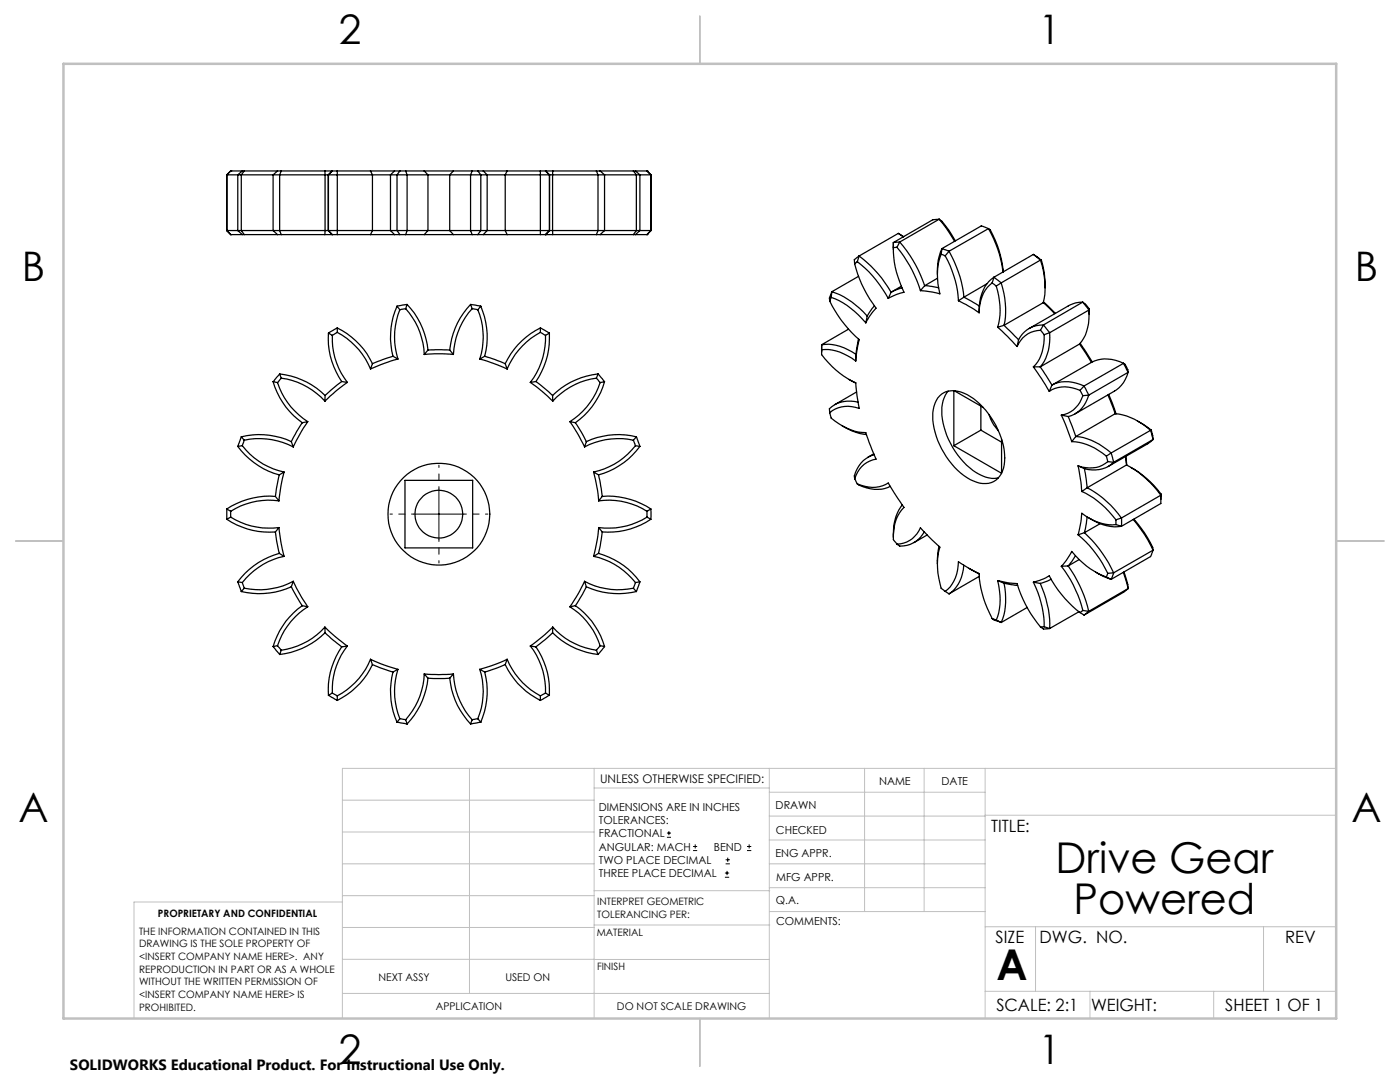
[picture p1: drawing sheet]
<svg xmlns="http://www.w3.org/2000/svg" width="279mm" height="216mm" viewBox="0 0 279 216" stroke-linecap="round" stroke-linejoin="round" font-family="sans-serif">
<g fill="none" stroke="#000" stroke-width=".2">
<path d="M87.6 97.6v10M82.6 102.6h10M133.1 167.1h.8M133.1 166.2h.8M133.5 165.8v.9M138.3 169.7h.8M138.3 168.9h.8M138.7 168.5v.8M144.7 175h.8M144.7 174.2h.8M144.8 172.4h.9M144.8 171.6h.9"/>
<path d="M145.1 173.8v.8M145.2 171.1v.9M149.1 169.7h.8M149.1 168.9h.8M149.5 168.5v.8"/>
</g>
<path d="M87.6 97.6v-4.8M82.6 102.6h-4.8M87.6 107.6v4.7M92.6 102.6h4.8" fill="none" stroke="#000" stroke-width=".2" stroke-dasharray="15.2 1.3 1.3 1.3" stroke-dashoffset="14.8"/>
<g fill="none" stroke="#c0c0c0" stroke-width=".2">
<path d="M68.3 159.7h50.3M93.7 153.3v44.9M118.6 153.3v49.9M118.6 157.2h34.9M153.5 153.3v49.9M153.5 158.1h43.1M172.5 153.3v28.6M184.4 153.3v28.6M196.6 153.3v49.9M266.7 153.3h-198.4v49.9M68.3 178.7h50.3M68.3 172.4h50.3"/>
<path d="M68.3 166h50.3M68.3 180h-41.6v23.2M118.6 177.7h35M153.5 167.6h43.1M153.5 162.8h43.1M153.5 172.4h43.1M153.5 177.1h43.1M196.6 162.7h70.1M68.3 198.2h85.2M68.3 191.4l85.2 .1M68.3 185.1h50.3M118.6 184.6h35"/>
<path d="M153.6 181.9h43M196.6 197.8h70.1M196.6 184.9h70.1M206.7 184.9v12.9M217.5 197.8v5.4M242.2 197.8v5.4M252.2 184.9v12.9"/>
</g>
<path d="M139.7 3.2v9.5M3.1 107.9h9.6M266.7 107.9h9.5M139.7 203.2v9.6" fill="none" stroke="#c0c0c0" stroke-width=".25"/>
<path d="M12.7 12.7h254v190.5h-254z" fill="none" stroke="#c0c0c0" stroke-width=".5"/>
<g fill="none" stroke="#000" stroke-width=".25">
<path d="M45.3 34.9h2.1M45.3 34.9h.1M45.3 34.9v11.1M46 34.1h2.3M46 34.1h.1M46 34.1l-.7 .8M47.4 34.9h.8M47.4 34.9v11.1M48.2 34.9h6.3M48.2 34.9v11.1M48.4 34.1h.4M48.4 34.1l-1 .8"/>
<path d="M48.8 34.1h6.6M48.8 34.1l-.6 .8M54.5 34.9h1.3M54.5 34.9v11.1M55.4 34.1h.7M55.4 34.1l-.9 .8M55.8 34.9h9.1M55.8 34.9v11.1M56.1 34.1h8.7M56.1 34.1l-.3 .8M64.8 34.1h1.5M64.8 34.1l.1 .8"/>
<path d="M64.9 34.9h.6M64.9 34.9v11.1M65.5 34.9v11.1M65.5 34.9h.1M65.5 34.9h8.8M66.3 34.1l-.8 .8M66.3 34.1h.1M66.3 34.1h1M67.3 34.1h6.6M67.3 34.1v12.7M73.9 34.1h4.8M73.9 34.1l.4 .8"/>
<path d="M74.3 34.9h3.6M74.3 34.9v11.1M77.9 34.9h1.3M77.9 34.9v11.1M78.7 34.1h1.1M78.7 34.1l-.8 .8M79.2 34.9h2M79.2 34.9v11.1M79.8 34.1h1.2M79.8 34.1l-.6 .8M81 34.1h3.7M81 34.1l.2 .8"/>
<path d="M81.2 34.9h4.2M81.2 34.9v11.1M84.7 34.1h5.8M84.7 34.1l.7 .8M85.4 34.9h4.3M85.4 34.9v11.1M89.7 34.9h4.2M89.7 34.9v11.1M90.5 34.1h3.7M90.5 34.1l-.8 .8M93.9 34.9h2.1M93.9 34.9v11.1"/>
<path d="M94.2 34.1h1.2M94.2 34.1l-.3 .8M95.4 34.1h1M95.4 34.1l.6 .8M96 34.9h1.2M96 34.9v11.1M96.4 34.1h4.8M96.4 34.1l.8 .8M97.2 34.9h3.6M97.2 34.9v11.1M100.8 34.9h8.8M100.8 34.9v11.1"/>
<path d="M101.2 34.1h6.6M101.2 34.1l-.4 .8M107.8 34.1h1.1M107.8 34.1v12.7M108.9 34.1h.1M108.9 34.1h1.4M108.9 34.1l.8 .8M109.6 34.9v11.1M109.6 34.9h.1M109.7 34.9h.6M110.3 34.9h9M110.3 34.9v11.1"/>
<path d="M110.3 34.1h8.7M110.3 34.1v.8M119 34.1h.8M119 34.1l.3 .8M119.3 34.9h1.4M119.3 34.9v11.1M119.8 34.1h6.6M119.8 34.1l.9 .8M120.7 34.9h6.3M120.7 34.9v11.1M126.4 34.1h.4M126.4 34.1l.6 .8"/>
<path d="M126.8 34.1h2.3M126.8 34.1l.9 .8M127 34.9h.7M127 34.9v11.1M127.7 34.9h2.2M127.7 34.9v11.1M129.1 34.1h.1M129.1 34.1l.8 .8M129.9 34.9h.1M129.9 34.9v11.1M45.3 46h2.1M45.3 46h.1"/>
<path d="M45.3 46l.7 .8M46 46.8h2.3M46 46.8h.1M47.4 46h.8M47.4 46l1 .8M48.2 46h6.3M48.2 46l.6 .8M48.4 46.8h.4M48.8 46.8h6.6M54.5 46h1.3M54.5 46l.9 .8M55.4 46.8h.7"/>
<path d="M55.8 46h9.1M55.8 46l.3 .8M56.1 46.8h8.7M64.8 46.8h1.5M64.9 46h.6M64.9 46l-.1 .8M65.5 46l.8 .8M65.5 46h.1M65.5 46h8.8M66.3 46.8h.1M66.3 46.8h1M67.3 46.8h6.6"/>
<path d="M73.9 46.8h4.8M74.3 46h3.6M74.3 46l-.4 .8M77.9 46h1.3M77.9 46l.8 .8M78.7 46.8h1.1M79.2 46h2M79.2 46l.6 .8M79.8 46.8h1.2M81 46.8h3.7M81.2 46h4.2M81.2 46l-.2 .8"/>
<path d="M84.7 46.8h5.8M85.4 46h4.3M85.4 46l-.7 .8M89.7 46h4.2M89.7 46l.8 .8M90.5 46.8h3.7M93.9 46h2.1M93.9 46l.3 .8M94.2 46.8h1.2M95.4 46.8h1M96 46h1.2M96 46l-.6 .8"/>
<path d="M96.4 46.8h4.8M97.2 46h3.6M97.2 46l-.8 .8M100.8 46h8.8M100.8 46l.4 .8M101.2 46.8h6.6M107.8 46.8h1.1M108.9 46.8h.1M108.9 46.8h1.4M109.6 46h.1M109.7 46h.6M109.7 46l-.8 .8"/>
<path d="M110.3 46h9M110.3 46v.8M110.3 46.8h8.7M119 46.8h.8M119.3 46h1.4M119.3 46l-.3 .8M119.8 46.8h6.6M120.7 46h6.3M120.7 46l-.9 .8M126.4 46.8h.4M126.8 46.8h2.3M127 46h.7"/>
<path d="M127 46l-.6 .8M127.7 46h2.2M127.7 46l-.9 .8M129.1 46.8h.1M129.9 46h.1M129.9 46l-.8 .8M165.9 59.3l-.3 .8M165.9 59.3a15.6 15.6 0 0 1 6.9 5.1M166 58.2a16.3 16.3 0 0 1 7.1 4.9M166 58.2l-.5 1.3 .1 .6M166 58.2l-.1 1.1M170.6 52.7a24 24 0 0 0 4.2 8.8l-1.3 1.7-.7 1.2"/>
<path d="M171.1 52.2l-.5 .5M171.1 52.2a22.6 22.6 0 0 1 6.2 7.3M171.3 55.1l-5.3 3.1M171.5 51.1a24 24 0 0 1 6.3 7.2M171.5 51.1l-1 .7 .1 .9M171.5 51.1l-.4 1.1M177.8 58.3l-.5 1.2M178.3 48.4v1.4M179 49.4h-.6a17.7 17.7 0 0 0 2 8.9l-1.6 .5-1.5 .7M179 49.4a24.2 24.2 0 0 1 4.7 8.6M179.3 46.6l.9 .7M179.3 46.6l-7.8 4.5"/>
<path d="M179.3 46.6l1 .6M179.6 48.3a25.9 25.9 0 0 1 4.9 8.7M179.6 48.3l-1.3 .1M179.6 48.3l-.6 1.1M179.9 57.1l-2.1 1.2M180 57.4l-2.2 .9M184.5 57l2.8 .4M184.5 57l-.8 1M187.1 55.5l-2.6 1.5M187.4 43.7l1.4 1.8 1.7 2.7M187.4 43.7l-1.2 .2-7.9 4.5M187.4 43.7a16.2 16.2 0 0 1 3.3 4.3"/>
<path d="M187.4 43.7l-7.8 4.6M187.8 50.7a12.7 12.7 0 0 0-.2 7.9l-1.5-.3-2.4-.3M187.8 50.7l.8 .3M188 49.6l1.4 .5M188 49.6l-.7 2.3-.2 2.9M188 49.6l-.2 1.1M188.6 51a21.2 21.2 0 0 1 2.7 9M189.4 50.1a23.9 23.9 0 0 1 3 9.2M189.4 50.1l-.8 .9M192.4 59.3l3 1.8M192.4 59.3l-1.1 .7M197 56.6l-4.6 2.7"/>
<path d="M197.3 45.6a23.1 23.1 0 0 1 2.9 8.7M197.3 45.6l-1.5-.5-7.8 4.5M197.3 45.6l.3 .3a21.4 21.4 0 0 1 2.6 8.4M197.3 45.6l-7.9 4.5M198 56.4a7 7 0 0 0-2.6 6M198 56.4l.8 .7M198.4 55.3l1.4 1.1M198.4 55.3a7 7 0 0 0-3 5.8M198.4 55.3l-.4 1.1M198.8 57.1a14.3 14.3 0 0 1 .3 8.2M199.8 56.4a16.8 16.8 0 0 1 .6 8.5M199.8 56.4l-1 .7"/>
<path d="M206.2 50.8l1.4 1.1M206.2 50.8l1.6 1.1M206.2 50.8l-7.8 4.5M207.6 51.9a16 16 0 0 1 .6 8.5M207.6 51.9l-7.8 4.5M207.6 51.9h.2M207.8 51.9l.7 3 .1 2.5M54.5 76.2a15.3 15.3 0 0 0 5.8 8.1M54.5 76.2l.9 .1M55.4 76.3a14.6 14.6 0 0 0 6 7.8M55.8 74.6l-1.3 1.6M55.8 74.6a15.5 15.5 0 0 1 9.1 4.3"/>
<path d="M55.8 74.6l.3 .9M56.1 75.5l-.7 .8M56.1 75.5a14.3 14.3 0 0 1 8.7 4.5M64.9 78.9l-.1 1.1M65.5 66.5a15 15 0 0 0 2.7 9.6M65.5 66.5l.8 .4M66.3 66.9a14.2 14.2 0 0 0 3 9.4M67.3 66.3l-1 .6M67.3 66.3a14.8 14.8 0 0 1 6.6 7.3M67.3 65.4a15.3 15.3 0 0 1 7 7.2M67.3 65.4l-1.8 1.1M67.3 65.4v.9"/>
<path d="M68.2 76.1l-3.3 2.8M68.2 76.1l1.1 .2M69.3 76.3l-2.3 1.8-2.2 1.9M74.3 72.6l-.4 1M78.4 71.1l-4.1 1.5M78.4 71.1l1 .5M79.2 61.1a15.2 15.2 0 0 0-.8 10M79.2 61.1l.6 .7M79.4 71.6l-2.8 .9-2.7 1.1M79.8 61.8a14.5 14.5 0 0 0-.4 9.8M81 61.6l-1.2 .2M81 61.6a14.3 14.3 0 0 1 3.7 9.1"/>
<path d="M81.2 60.7a15.3 15.3 0 0 1 4.2 9.2M81.2 60.7l-2 .4M81.2 60.7l-.2 .9M84.7 70.7l2.2-.1 3.6 .1M85.4 69.9h4.3M85.4 69.9l-.7 .8M89.7 69.9l.8 .8M93.9 60.7l2.1 .4M93.9 60.7a15.3 15.3 0 0 0-4.2 9.2M93.9 60.7l.3 .9M94.2 61.6a14.6 14.6 0 0 0-3.7 9.1M94.2 61.6l1.2 .2"/>
<path d="M95.4 61.8a14.5 14.5 0 0 1 .3 9.8M95.7 71.6l2.8 .9 2.7 1.1M96 61.1a15.5 15.5 0 0 1 .7 10M96 61.1l-.6 .7M96.7 71.1l4.1 1.5M96.7 71.1l-1 .5M100.8 72.6l.4 1M105.8 76.3l2.4 1.8 2.1 1.9M107 76.1l3.3 2.8M107 76.1l-1.2 .2M107.8 66.3a14.8 14.8 0 0 0-6.6 7.3M107.8 66.3l1.1 .6"/>
<path d="M107.8 65.4l1.8 1.1M107.8 65.4a15.3 15.3 0 0 0-7 7.2M107.8 65.4v.9M108.9 66.9a14.5 14.5 0 0 1-3.1 9.4M109.6 66.5a15.3 15.3 0 0 1-2.6 9.6M109.6 66.5l-.7 .4M110.3 78.9v1.1M119 75.5a14.3 14.3 0 0 0-8.7 4.5M119 75.5l.8 .8M119.3 74.6l1.3 1.6M119.3 74.6a15.5 15.5 0 0 0-9 4.3M119.3 74.6l-.3 .9"/>
<path d="M119.8 76.3a14.6 14.6 0 0 1-6.1 7.8M120.6 76.2a15.3 15.3 0 0 1-5.8 8.1M120.6 76.2l-.8 .1M164 68.8a9.3 9.3 0 0 1 6.8 1.9M164 68.8v.8M164 68.8v1.5M165.6 60.1a23.7 23.7 0 0 0 5.9 7.7l-.5 2-.2 2.2M169.3 65.7l-5.3 3.1M169.4 75.7l1.4 .7M170.8 72a9.7 9.7 0 0 0-6.8-2.2v.8a16.5 16.5 0 0 0 6.8 5.8l.2 2.5 .5 2.6a5.8 5.8 0 0 0-5.9 .9M170.8 70.7v1.3M171 78.2l-4.4 2.6"/>
<path d="M171.3 67.6l-.5 3.1M173.1 63.1l-.3 1.3M174.5 61l-1.4 2.1M187.5 79a4.5 4.5 0 0 1 5.5-.3 15.6 15.6 0 0 1 7.5 13.4 4.2 4.2 0 0 1-3.8 4.4 8.6 8.6 0 0 1-6.2-3.3 15.6 15.6 0 0 1-4.3-10.9l.4-1.9 .5-1zM189.2 78a7.3 7.3 0 0 0-1 6.4 15.4 15.4 0 0 0 7.9 10.6l.6 .2a4.4 4.4 0 0 0 2.5 .2M190.4 78v10.9M190.4 78l5.9 3.3M191.3 60l1.5 .8 2.6 1.6M195.4 61.1v1.3M199.1 65.3l3.9 3.8M200.4 64.9l2.9 2.9M200.4 64.9l-1.3 .4"/>
<path d="M203.3 67.8l-.3 1.3M206.2 73.2l3.2 4.9M206.2 73.2h1.4M207.6 73.2l2.3 3.6M207.6 65.9a5.1 5.1 0 0 0-4.6 3.2M207.6 65.9l.8 .9M208.2 60.4l2.3 2.2M208.2 60.4l-7.8 4.5M208.2 64.8l1.3 1.6M208.2 64.8a5.4 5.4 0 0 0-4.9 3M208.2 60.3l2.4 2.2M208.2 64.8l-.6 1.1"/>
<path d="M208.4 66.8a8.4 8.4 0 0 1-2.2 6.4M209.5 66.4a9.3 9.3 0 0 1-1.9 6.8M209.5 66.4l-1.1 .4M209.9 76.8a7.1 7.1 0 0 1 6.5 .2M209.9 76.8l-.5 1.3M215.4 68.7l2.4 3.6M215.4 68.7l-7.8 4.5M215.5 77.9a6.2 6.2 0 0 0-6.1 .2M215.5 77.9l.6 1.1M215.6 68.5l2.4 3.7M216.1 60.3l1.2 1.5M216.1 60.3a5.3 5.3 0 0 0-2.9 .7l-7.8 4.5"/>
<path d="M216.1 60.3l.6 .5 .6 .8v1.1M216.1 60.3l-7.9 4.5M216.1 79a5.5 5.5 0 0 1-4.3 3.8M216.4 77l.9 1.8M216.4 77l-.9 .9M217.3 78.8a5.8 5.8 0 0 1-4.1 4.3M217.3 78.8l-1.2 .2M217.3 61.8a9.5 9.5 0 0 1-1.9 6.9M217.3 61.8l-7.8 4.6M217.8 72.3a6.8 6.8 0 0 1 6.4 .2M217.8 72.3l-7.9 4.5M221.1 78.8l1.5 3.8"/>
<path d="M221.3 78.7l1.4 3.9M224.2 72.5l.9 1.8M224.2 72.5l.6 .6 .3 1.2M224.2 72.5l-7.8 4.5M225.1 74.3a6 6 0 0 1-2.7 3.7l-7.8 4.6M225.1 74.3l-7.8 4.5M47.4 89.1a15.4 15.4 0 0 0 8.3 5.7M48.2 87.2l-.8 1.9M48.2 87.2a15 15 0 0 1 9.9 .9M48.2 87.2l.6 .6M48.4 88.9a14.3 14.3 0 0 0 8.3 5.3M48.4 88.9l-1 .2"/>
<path d="M48.8 87.8l-.4 1.1M48.8 87.8a14.6 14.6 0 0 1 9.7 1.4M55 99.1a15.5 15.5 0 0 0-9.7 2.5M55 99.1l.7 .8M55.7 99.9a14.2 14.2 0 0 0-9.7 2.1M55.7 94.8l-.7 4.3M56.7 94.2l-.6 2.8-.4 2.9M56.7 94.2l-1 .6M58.1 88.1l.4 1.1M60.3 84.3l-2.2 3.8M61.4 84.1l-1.2 1.9-1.7 3.2M61.4 84.1l-1.1 .2"/>
<path d="M80.8 95.8h13.5v13.5h-13.5zM113.7 84.1l1.6 2.5 1.4 2.6M113.7 84.1l1.1 .2M114.8 84.3l2.2 3.8M117 88.1l-.3 1.1M118.5 94.2l.7 3.6 .3 2.1M118.5 94.2l1 .6M119.5 94.8l.7 4.3M119.5 99.9a14.2 14.2 0 0 1 9.6 2.1M120.2 99.1a15.5 15.5 0 0 1 9.7 2.5M120.2 99.1l-.7 .8M126.4 87.8a14.5 14.5 0 0 0-9.7 1.4"/>
<path d="M126.4 87.8l.4 1.1M126.8 88.9a14.3 14.3 0 0 1-8.3 5.3M126.8 88.9l.9 .2M127 87.2l.7 1.9M127 87.2a15 15 0 0 0-10 .9M127 87.2l-.6 .6M127.7 89.1a15.1 15.1 0 0 1-8.2 5.7M165.6 82.4l.2 .9a10.6 10.6 0 0 0 7 3l2 5.3a5.3 5.3 0 0 0-4.2 3.9M168 84.9l2 1.1 1.6 .5 1.3 .2M170.6 95.5l.5 1.1M171.1 96.6a6.4 6.4 0 0 0 6.2-.2l3.1 4.8a7.9 7.9 0 0 0-2 6.6l.6 .8M171.1 96.6a6.9 6.9 0 0 0 6.6 .4"/>
<path d="M171.3 80.3a6.1 6.1 0 0 0-5.8 1.3l.1 .8M174.4 90.6l-1.2 .6M174.4 90.7a5.6 5.6 0 0 0-3.9 4.3l.1 .5M190.4 88.9l9.5 5.5M195.8 85.8l4.1 2.4M195.8 81v4.8M195.8 85.8l-5.4 3.1M197.4 82.7l.9 2.1 .9 1.2M199.9 87.7v6.7M211.8 82.8l2.1 5.3M211.8 82.8l1.4 .3M213.2 83.1l1.5 4"/>
<path d="M213.9 88.1a11.1 11.1 0 0 1 6.9 2.9M214.7 87.1a12 12 0 0 1 7.1 3.3M214.7 87.1l-.8 1M215.2 93l.7 5.1M215.2 93l1.2 .5M215.9 98.1a17.9 17.9 0 0 1 6.8 5.6M216.4 93.5l.6 3.8M217 97.3a19 19 0 0 1 6.8 6.1M217 97.3l-1.1 .8M220.8 91l.3 1.1M221.1 92.1a5.7 5.7 0 0 1-5.9 .9M221.1 92.1l1.2 .2"/>
<path d="M221.8 90.4l.5 1.9M221.8 90.4l-1 .6M222.3 92.3a5.9 5.9 0 0 1-5.9 1.2M222.6 82.6a12.4 12.4 0 0 1 7 3.3M222.6 82.6l-7.9 4.5M224.6 91.1l.2 1.7M224.7 91.1l.2 1.7M224.8 92.8a20 20 0 0 1 6.9 6M224.8 92.8l-7.8 4.5M225.7 93.3a19 19 0 0 1 6 5.2M227 84l2.8 1.8M229.6 85.9l.5 1.8"/>
<path d="M229.6 85.9l-7.8 4.5M229.8 85.8l.3 1.9M229.8 85.8l-.2 .1M230.1 87.7l-1 .8-7.9 4.6M230.1 87.7l-7.8 4.6M231.7 98.8v1.7l-7.9 4.5M231.7 98.5v1.2M231.7 98.5v.3M231.7 98.8l-7.9 4.6M45.3 103.6a15.2 15.2 0 0 0 9.7 2.6M45.3 101.6v2M45.3 101.6l.7 .4"/>
<path d="M46 103.2a14.4 14.4 0 0 0 9.7 2.1M46 102v1.2M46 103.2l-.7 .4M47.4 116.1l.8 1.9M47.4 116.1l1 .1M48.4 116.2l.4 1.2M48.8 117.4l-.6 .6M55 106.2l.7 4.2M55.7 105.3l.4 2.9 .6 2.8M55.7 105.3l-.7 .9M55.7 110.4a15.3 15.3 0 0 0-8.3 5.7M55.7 110.4l1 .6"/>
<path d="M56.7 111a14.2 14.2 0 0 0-8.3 5.2M58.1 117.1l2.2 3.8M58.1 117.1a15.6 15.6 0 0 1-9.9 .9M58.5 116l1.7 3.2 1.2 1.9M58.5 116a14.7 14.7 0 0 1-9.7 1.4M58.5 116l-.4 1.1M116.7 116a14.6 14.6 0 0 0 9.7 1.4M116.7 116l-1.4 2.6-1.6 2.5M116.7 116l.3 1.1M117 117.1l-2.2 3.8M117 117.1a15.6 15.6 0 0 0 10 .9M118.5 111a14.4 14.4 0 0 1 8.3 5.2"/>
<path d="M119.5 110.4a15.4 15.4 0 0 1 8.2 5.7M119.5 110.4l-1 .6M119.5 105.3l-.3 2.1-.7 3.6M119.5 105.3l.7 .9M120.2 106.2l-.7 4.2M126.4 117.4l.6 .6M126.8 116.2l-.4 1.2M127.7 116.1l-.7 1.9M127.7 116.1l-.9 .1M129.1 102v1.2M129.1 103.2a14.4 14.4 0 0 1-9.6 2.1M129.1 103.2l.8 .4"/>
<path d="M129.9 101.6v2M129.9 103.6a15.2 15.2 0 0 1-9.7 2.6M129.9 101.6l-.8 .4M179 108.6a5.2 5.2 0 0 0 4.7-3.3l3.9 3.9a13.7 13.7 0 0 0 .3 8.2l.7 .6M180.1 100.8a9.6 9.6 0 0 0-1.8 6.4M184.5 106.2a5.4 5.4 0 0 1-4.9 2.8l-.6-.4M185 106.8l-2.6 1.5M187.4 109l-.3 1.6v1.9M188.6 118a7.2 7.2 0 0 0 2.7-5.9l2 1.3 2.1 1a21 21 0 0 0 2.6 9M188.6 118l.8 .5M192.3 112.8a7.2 7.2 0 0 1-2.9 5.7M193.3 113.4l2.1 1.1"/>
<path d="M195.4 115l-6 3.5M199.1 115.9l2 .4 1.9 .2a24.2 24.2 0 0 0 4.6 8.6M199.1 115.9a12.6 12.6 0 0 1-.3 7.8M199.1 115.9l1.3 .5M200.4 116.4l2.7 .4M200.4 116.4a13.3 13.3 0 0 1-.6 7.8M206.2 116.2l2.1-.7 1.1-.6a22.6 22.6 0 0 0 6.1 7.3M206.2 116.2a20.3 20.3 0 0 1 2.2 8.9M206.2 116.2l1.4 .2M207.6 116.4a21.3 21.3 0 0 1 1.9 9M209.8 115.6l-2.2 .8M211.8 113l.9-1 1.2-2a15.9 15.9 0 0 0 6.9 5.1"/>
<path d="M211.8 113a23.4 23.4 0 0 1 4.3 8.8M213.2 112.9a25.8 25.8 0 0 1 4.1 9.1M213.2 112.9l-1.4 .1M214.6 110.9l-1.4 2M215.2 106.7a22.6 22.6 0 0 1 5.9 7.7M215.4 111.7l-2.2 1.2M216.4 106.3a25.3 25.3 0 0 1 5.9 8M216.4 106.3l-1.2 .4M217 103.2l-.6 3.1M217.3 103.3a9.5 9.5 0 0 0 6.5 1.7M218.7 114.2l1.5 .8 1.6 .6M219.6 104.5l-3.2 1.8"/>
<path d="M220.8 115.1l1 .5M221.1 114.4l-.3 .7M222.3 114.3l-.5 1.3M222.3 114.3l-1.2 .1M222.7 103.7v1M222.7 104.7a9.5 9.5 0 0 1-6.8-2.3l-.2 1.7-.5 2.6M222.7 104.7l1.1 .3M223.8 103.4v1.6M223.8 103.4l-1.1 .3M224.2 114.2l.9 3.2M224.3 114.1l.8 2.5v.8M225.1 117.4l-.9 .8-7.8 4.5"/>
<path d="M225.1 117.4l-7.8 4.6M226.2 103.7l2.3 3.1 1.6 3M226.3 103.6l2.1 2.7a10.2 10.2 0 0 1 1.7 3.5M230.1 109.8l-.5 1.3-7.8 4.5M230.1 109.8l-7.8 4.5M54.5 129l1.3 1.6M55.4 128.8l.7 1M55.4 128.8l-.9 .2M56.1 129.8l-.3 .8M60.3 120.9a14.7 14.7 0 0 0-5.8 8.1M60.3 120.9l1.1 .2M61.4 121.1a14.5 14.5 0 0 0-6 7.7"/>
<path d="M64.8 125.1l2.2 2 2.3 1.8M64.8 125.1a14.2 14.2 0 0 1-8.7 4.7M64.8 125.1l.1 1.2M64.9 126.3l3.3 2.8M64.9 126.3a15.4 15.4 0 0 1-9.1 4.3M65.5 138.7l1.8 1.1M66.3 138.3l1 .6M66.3 138.3l-.8 .4M67.3 138.9v.9M68.2 129.1a15.3 15.3 0 0 0-2.7 9.6M69.3 128.9a14.2 14.2 0 0 0-3 9.4M69.3 128.9l-1.1 .2"/>
<path d="M73.9 131.6l2.7 1.1 2.8 .9M73.9 131.6a14.3 14.3 0 0 1-6.6 7.3M73.9 131.6l.4 1M74.3 132.6l4.1 1.5M74.3 132.6a15 15 0 0 1-7 7.2M78.4 134.1a15.6 15.6 0 0 0 .8 10M79.4 133.6a14.6 14.6 0 0 0 .4 9.8M79.4 133.6l-1 .5M84.7 134.5l2.9 .1 2.9-.1M84.7 134.5a14.4 14.4 0 0 1-3.7 9.1M84.7 134.5l.7 .8M85.4 135.3a15.4 15.4 0 0 1-4.2 9.2"/>
<path d="M85.4 135.3h4.3M89.7 135.3a15.4 15.4 0 0 0 4.2 9.2M90.5 134.5a14.7 14.7 0 0 0 3.7 9.1M90.5 134.5l-.8 .8M95.7 133.6a14.1 14.1 0 0 1-.3 9.8M95.7 133.6l1 .5M96.7 134.1a15.3 15.3 0 0 1-.7 10M100.8 132.6a15 15 0 0 0 7 7.2M100.8 132.6l-4.1 1.5M101.2 131.6a14.8 14.8 0 0 0 6.6 7.3M101.2 131.6l-2.7 1.1-2.8 .9M101.2 131.6l-.4 1"/>
<path d="M105.8 128.9a14.5 14.5 0 0 1 3.1 9.4M105.8 128.9l1.2 .2M107 129.1a15.6 15.6 0 0 1 2.6 9.6M107.8 138.9v.9M108.9 138.3l-1.1 .6M108.9 138.3l.7 .4M109.6 138.7l-1.8 1.1M110.3 126.3a15.4 15.4 0 0 0 9 4.3M110.3 126.3l-3.3 2.8M110.3 125.1a14.2 14.2 0 0 0 8.7 4.7M110.3 125.1l-1.6 1.5-2.9 2.3M110.3 125.1v1.2"/>
<path d="M113.7 121.1a14.5 14.5 0 0 1 6.1 7.7M114.8 120.9a14.7 14.7 0 0 1 5.8 8.1M114.8 120.9l-1.1 .2M119 129.8l.3 .8M119.8 128.8l-.8 1M119.8 128.8l.8 .2M120.6 129l-1.3 1.6M198 123.4l.8 .3M198 123.4l1.8 .8M198.8 123.7l1 .5M205 121.2l-5.2 3M207.6 125.1l.6 .4 1.3-.1"/>
<path d="M208.4 125.1h-.8M208.4 125.1l1.1 .3M215.3 122.1l-5.8 3.3M215.5 122.2l.9 .5M216.1 121.8l-.6 .4M216.1 121.8l1.2 .2M217.3 122l-.9 .7M79.2 144.1l2 .4M79.8 143.4l1.2 .2M79.8 143.4l-.6 .7M81 143.6l.2 .9M94.2 143.6l-.3 .9"/>
<path d="M95.4 143.4l-1.2 .2M95.4 143.4l.6 .7M96 144.1l-2.1 .4"/>
<circle cx="87.6" cy="102.6" r="4.8"/>
<circle cx="87.6" cy="102.6" r="10.2"/>
</g>
<g font-size="8.5">
<text x="210.6" y="174.2">Drive Gear</text>
<text x="214.2" y="182.3">Powered</text>
<text x="198.9" y="195.5">A</text>
</g>
<g font-size="8.1">
<text x="67.6" y="8.9">2</text>
<text x="207.3" y="8.9">1</text>
<text x="4.4" y="56.2">B</text>
<text x="270.4" y="56.2">B</text>
<text x="3.7" y="164.1">A</text>
<text x="269.7" y="164.1">A</text>
<text x="67.6" y="212.4">2</text>
<text x="207.3" y="212.4">1</text>
</g>
<g font-size="3.4">
<text x="197.8" y="166">TITLE:</text>
<text x="198.7" y="188.1">SIZE</text>
<text x="207.5" y="188.1">DWG. NO.</text>
<text x="256.5" y="188.2">REV</text>
<text x="198.8" y="201.7">SCALE: 2:1</text>
<text x="217.7" y="201.8">WEIGHT:</text>
<text x="244.5" y="201.7">SHEET 1 OF 1</text>
</g>
<text font-size="3" x="14" y="213.5">SOLIDWORKS Educational Product. For Instructional Use Only.</text>
<text font-size="2.4" x="119.8" y="156.2">UNLESS OTHERWISE SPECIFIED:</text>
<g font-size="2.2">
<text x="119.5" y="161.8">DIMENSIONS ARE IN INCHES</text>
<text x="154.8" y="161.4">DRAWN</text>
<text x="175.4" y="156.6">NAME</text>
<text x="187.9" y="156.7">DATE</text>
<text x="119.5" y="164.4">TOLERANCES:</text>
<text x="119.5" y="167.1">FRACTIONAL</text>
<text x="154.9" y="166.3">CHECKED</text>
<text x="119.5" y="169.7">ANGULAR: MACH</text>
<text x="119.5" y="172.4">TWO PLACE DECIMAL</text>
<text x="142.5" y="169.7">BEND</text>
<text x="154.8" y="171">ENG APPR.</text>
<text x="119.5" y="175">THREE PLACE DECIMAL</text>
<text x="154.9" y="175.7">MFG APPR.</text>
<text x="154.9" y="180.4">Q.A.</text>
<text x="154.9" y="184.6">COMMENTS:</text>
</g>
<g font-size="2.1">
<text x="75.5" y="195.7">NEXT ASSY</text>
<text x="100.9" y="195.7">USED ON</text>
<text x="86.9" y="201.5">APPLICATION</text>
<text x="123.1" y="201.6">DO NOT SCALE DRAWING</text>
</g>
<g font-size="2">
<text x="31.5" y="182.9">PROPRIETARY AND CONFIDENTIAL</text>
<text x="119.2" y="180.6">INTERPRET GEOMETRIC</text>
<text x="119.2" y="183.1">TOLERANCING PER:</text>
<text x="27.8" y="186.5">THE INFORMATION CONTAINED IN THIS</text>
<text x="27.8" y="189">DRAWING IS THE SOLE PROPERTY OF</text>
<text x="27.8" y="191.6">&lt;INSERT COMPANY NAME HERE&gt;. ANY</text>
<text x="119.1" y="186.7">MATERIAL</text>
<text x="27.8" y="194.1">REPRODUCTION IN PART OR AS A WHOLE</text>
<text x="27.8" y="196.6">WITHOUT THE WRITTEN PERMISSION OF</text>
<text x="119.1" y="193.5">FINISH</text>
<text x="27.8" y="199.1">&lt;INSERT COMPANY NAME HERE&gt; IS</text>
<text x="27.8" y="201.7">PROHIBITED.</text>
</g>
</svg>
